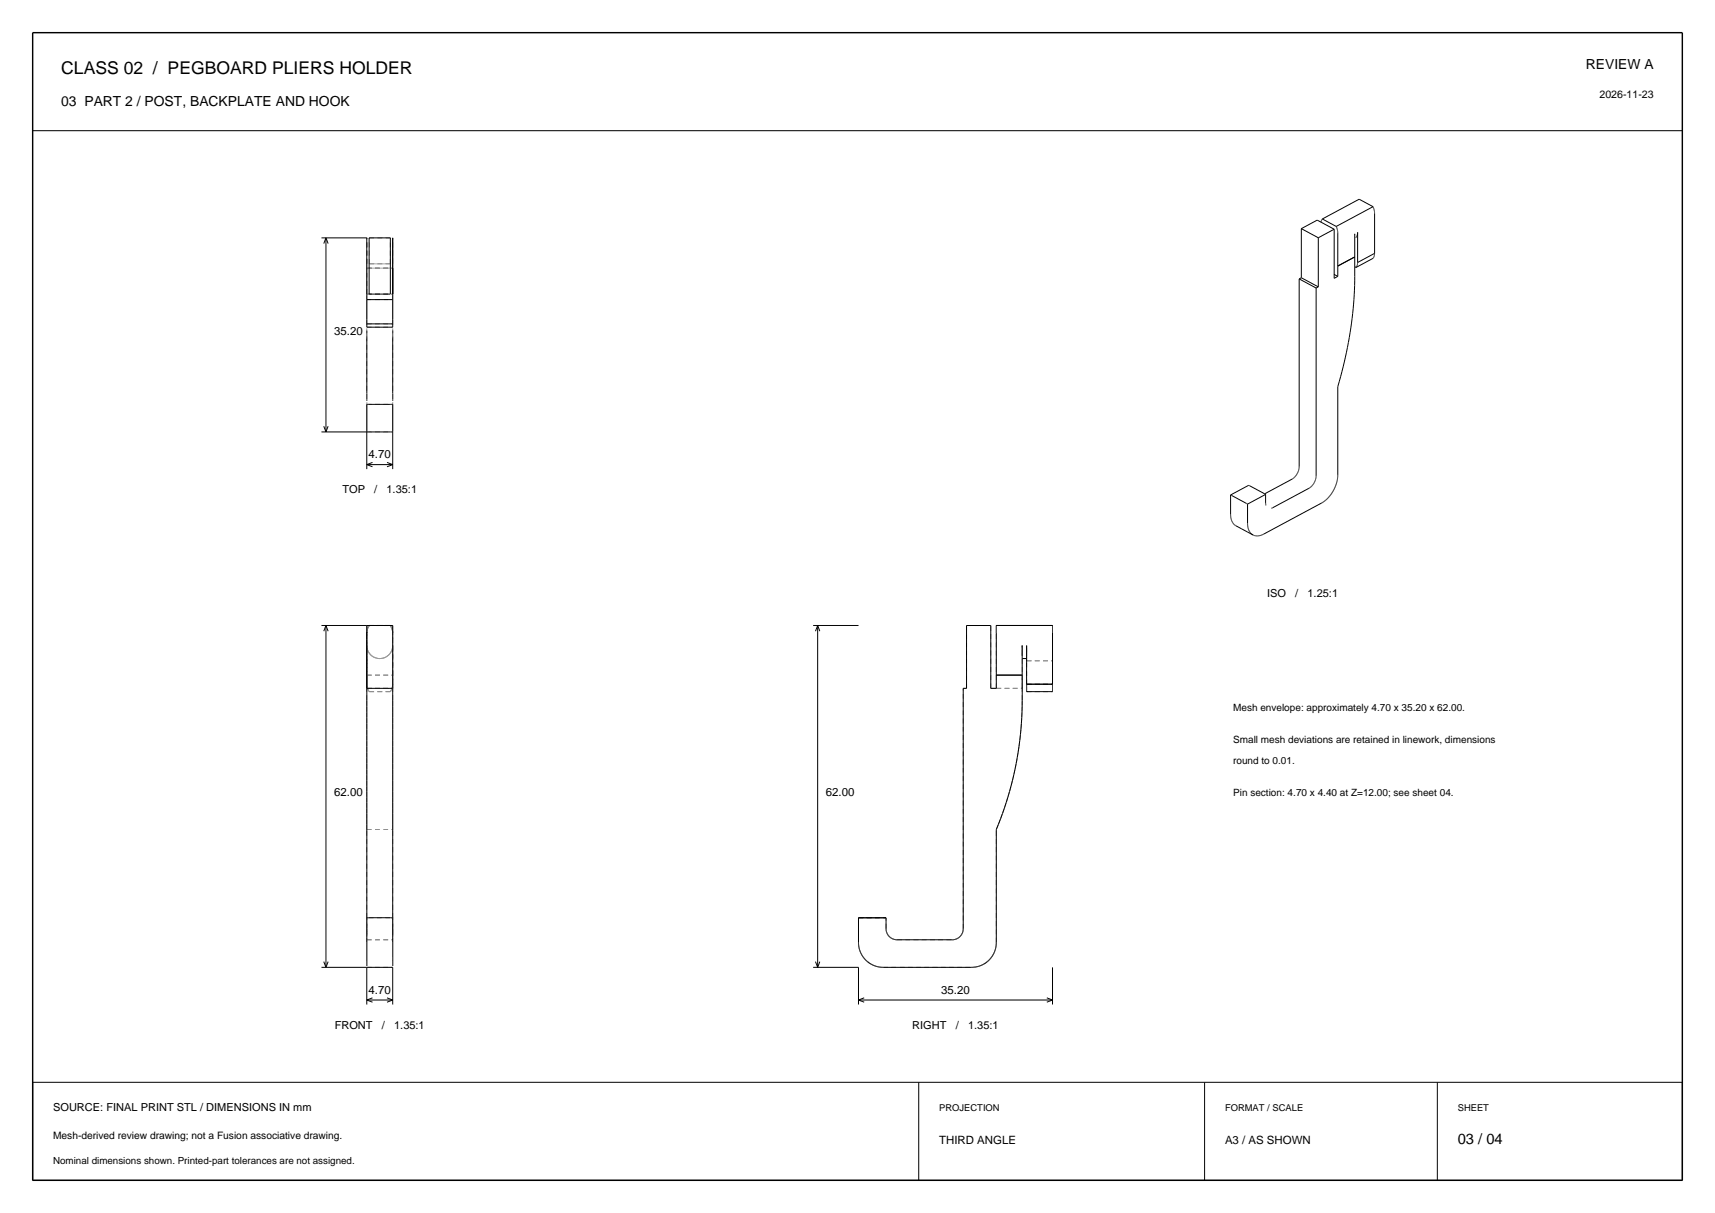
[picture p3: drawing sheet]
<svg xmlns="http://www.w3.org/2000/svg" width="420mm" height="297mm" viewBox="0 0 420 297" stroke-linecap="round" stroke-linejoin="round" font-family="sans-serif">
<path d="M8 8h404v281h-404z" fill="none" stroke="#000" stroke-width=".35"/>
<path d="M8 32h404" fill="none" stroke="#000" stroke-width=".25"/>
<g fill="none" stroke="#000" stroke-width=".24">
<path d="M78.7 58.2h11.1v21.9h6.4v-21.9M79.8 58.2v47.6M79.8 58.2l.6 1.4M79.8 58.2l-.5 1.4M90.4 58.2h5.2v13.8h-5.2zM318.7 56l3.9-2.1 4.1 2.2M318.7 56l4.1 2.2M318.7 56v12M322.8 58.2v12M323.5 54.4h.1M323.5 54.3v.1M323.5 54.3h.1"/>
<path d="M323.6 54.1l-.1 .2M323.6 54.1h.1M323.6 54v.1M323.6 54h.1M323.6 53.9v.1M323.6 53.9h.1M323.7 53.8l-.1 .1M323.7 53.8h.1M323.7 53.7v.1M323.8 53.7h-.1M323.8 53.7h.1M323.8 53.6v.1"/>
<path d="M323.8 53.6l3.4 1.8M326.7 56.1l-3.9 2.1M326.7 56.1v12l.9-.4M327.2 55.4l.1 .1M327.3 55.5v.1M327.3 55.6v.1M327.3 55.7l.2 .5M327.5 56.2h.1M327.5 56.2v.2M327.5 56.4h.1M327.6 56.4v.1M327.6 56.5v.1"/>
<path d="M327.6 56.6v.1M327.6 56.7h.1M327.6 56.7v.2M327.6 56.9h.1M327.6 56.9v.1M327.6 57h.1M327.6 57v10.7M331.8 57.4v10.3a96.2 96.2 0 0 1-4.2 27v21.8l-.3 1.9-.8 1.8-1.2 1.7-1.6 1.2-14.4 7.8-1.2 .3-1.2-.2M331.8 57.4h.1M332.1 58.1l-.1 .1M332.1 58.1h.1M332.2 58l-.1 .1"/>
<path d="M332.2 58h.1M332.2 57.9v.1M332.2 57.9h.1M332.3 57.9h-.1M332.3 57.8v.1M332.3 57.8h.1M332.3 57.7v.1M332.3 57.7h.1M332.4 57.7h-.1M332.4 57.6v.1M332.4 57.6h.1M332.4 57.5v.1"/>
<path d="M332.4 57.4v.1M332.4 57.3v.1M332.5 57.3h-.1M332.5 57.2v.1M332.5 57.1v.1M332.5 57.1h.1M332.5 57v.1M332.5 57v7.3M332.5 57h.1M336.3 50.6l-3.4-1.8-9.1 4.8M336.3 50.6h.1M336.3 50.6l-9.1 4.8"/>
<path d="M336.3 50.6l.2 .6M336.5 51.2h.1M336.5 51.2l.1 .3M336.6 51.5v.1M336.6 51.6v.1M336.6 51.7h.1M336.6 51.7v.1M336.6 51.8v.1M336.6 51.9v.1M336.6 52v.1M336.6 52.1h.1M336.6 52.1v.1"/>
<path d="M336.6 52.2v9.8M89.8 73.4h6.4M89.8 79.3h6.4M318.2 68.3v46.1M318.2 68.3l4.1 2.2M318.7 68l-.5 .3M318.7 68l4.1 2.2M322.3 70.5v46.1M322.8 70.2l-.5 .3M326.7 67.2l.9 .5M331.8 62.9l-4.2 2.2M332.1 65.4v.1"/>
<path d="M332.2 65.4h-.1M332.2 65.4h.1M332.2 65.3v.1M332.2 65.3h.1M332.3 65.2l-.1 .1M332.3 65.2h.1M332.3 65.1v.1M332.3 65.1h.1M332.4 64.9l-.1 .2M332.4 64.9h.1M332.4 64.8v.1M332.4 64.7v.1"/>
<path d="M332.4 64.7h.1M332.4 64.6v.1M332.5 64.6h-.1M332.5 64.5v.1M332.5 64.4v.1M332.5 64.4h.1M332.5 64.3v.1M332.5 64.3h.1M336.3 63.2l-4.2 2.3-.3-.2M336.3 63.2h.1M336.3 63.1v.1M336.4 63.1h-.1"/>
<path d="M336.4 63.1h.1M336.4 63v.1M336.4 63h.1M336.5 62.9l-.1 .1M336.5 62.9h.1M336.5 62.8v.1M336.5 62.8h.1M336.6 62.7l-.1 .1M336.6 62.6v.1M336.6 62.6h.1M336.6 62.5v.1M336.6 62.4v.1"/>
<path d="M336.6 62.4h.1M336.6 62.3v.1M336.6 62.2v.1M336.6 62.2h.1M336.6 62.1v.1M336.6 62v.1M336.6 62l-4.1 2.3M89.8 80.9v17.3M96.2 80.9v17.3M78.7 105.8h17.5M79.3 104.4l.5 1.4M80.4 104.4l-.6 1.4"/>
<path d="M89.8 114.9v-15.9h6.4v15.9M89.8 113.8h6.4M89.8 113.8l1.4 .5M91.2 113.2l-1.4 .6M94.8 113.2l1.4 .6M96.2 113.8l-1.4 .5M305.8 118.8l-4.4 2.4M305.8 118.8h.1M305.8 118.8l.1 .1M305.9 118.9h.1M306 118.9l3.7 2M316.4 117.3l-6.7 3.6"/>
<path d="M316.4 117.3h.1M316.5 117.3h-.1M316.5 117.3h.1M316.5 117.2v.1M316.6 117.2h-.1M316.7 117.2h-.1M316.7 117.1v.1M316.7 117.1h.1M317 116.9l-.3 .2M317 116.8v.1M317.1 116.8h-.1M317.1 116.8h.1"/>
<path d="M317.1 116.7v.1M317.3 116.5l-.2 .2M317.3 116.5h.1M317.4 116.5h-.1M317.4 116.4v.1M317.6 116.2l-.2 .2M317.6 116.1v.1M317.7 115.8l-.1 .3M317.8 115.8h-.1M317.8 115.7v.1M317.8 115.7h.1M317.9 115.6l-.1 .1"/>
<path d="M317.9 115.6h.1M317.9 115.5v.1M317.9 115.5h.1M318 115.3l-.1 .2M318 115.2v.1M318 115.1v.1M318 115.1h.1M318.1 114.8l-.1 .3M318.1 114.8h.1M318.1 114.7v.1M318.1 114.7h.1M318.1 114.6v.1"/>
<path d="M318.1 114.5v.1M318.2 114.5h-.1M318.2 114.4v.1M320.5 119.6l-8.9 4.7M320.6 119.5l-.1 .1M320.6 119.5h.1M320.7 119.4l-.1 .1M320.8 119.4h-.1M321 119.3l-.2 .1M321 119.2v.1M321 119.2h.1M321.1 119.2h-.1"/>
<path d="M321.1 119.2h.1M321.1 119.1v.1M321.2 119.1h-.1M321.2 119.1h.1M321.2 119v.1M321.3 119h-.1M321.3 119h.1M321.3 118.9v.1M321.5 118.7l-.2 .2M321.5 118.7h.1M321.6 118.6l-.1 .1M321.6 118.6h.1"/>
<path d="M321.7 118.5l-.1 .1M321.7 118.5h.1M321.7 118.4v.1M321.7 118.4h.1M321.8 118.3l-.1 .1M321.8 118.3h.1M322 117.8l-.2 .5M322.1 117.7l-.1 .1M322.1 117.6v.1M322.1 117.6h.1M322.2 117.4l-.1 .2M322.2 117.4h.1"/>
<path d="M322.2 117.3v.1M322.2 117.3h.1M322.2 117.2v.1M322.2 117.2h.1M322.3 117.1l-.1 .1M322.3 117v.1M322.3 117h.1M322.3 116.9v.1M322.3 116.8v.1M322.3 116.8h.1M322.3 116.7v.1M322.3 116.6v.1"/>
<path d="M322.3 116.6h.1M301.4 121.2v5.3l.2 1 .5 .8M301.4 121.2l.1 .1M301.5 121.3h.1M301.6 121.3h.1M301.7 121.3l3.8 2.1M302.1 128.3h.1M302.2 128.3l.3 .3M302.5 128.6v.1M302.5 128.7l4.3 2.3M305.5 123.4l.1 5.5 .3 1.1 .7 .8M306.6 130.8v.1"/>
<path d="M306.6 130.9l.2 .1M306.8 131h.1M306.9 131h.1M309.7 120.9l.2 .1M309.9 121v.1M309.9 121.1v2.1M309.9 121.1l-4.4 2.3M309.9 123.2v.1M309.9 123.3l.1 .1M310 123.4h.1M310 123.4v.1M310 123.5h.1"/>
<path d="M310 123.5v.1M310 123.6h.1M310 123.6v.1M310 123.7h.1M311.4 124.4l-.1 .1M311.5 124.4h-.1M311.5 124.4h.1M311.6 124.4h-.1M311.6 124.3v.1M78.7 153.1h11.1M79.8 153.1v83.8M79.8 153.1l.6 1.4"/>
<path d="M79.8 153.1l-.5 1.4M89.8 154.9v.1M89.8 154.8v.1M89.8 154.8h.1M90.4 153.1h5.2M199.1 153.1h11.1M200.2 153.1v83.8M200.2 153.1l.6 1.4M200.2 153.1l-.5 1.4M250.3 158.1v13.3a82.4 82.4 0 0 1-6.3 31.7v28.2l-.3 1.4-.6 1.2-.8 1.1-1.2 .9M251.4 158.1v11.2h6.4v-16.2h-13.8v15.4h-1.4v-15.3h-5.9v15.3h-.8v59M89.8 168.5h6.4"/>
<path d="M244 165.3h6.3M250.3 161.2h1.1M251.4 167.5h6.4M78.7 236.9h17.5v9.1M79.3 235.5l.5 1.4M80.4 235.5l-.6 1.4M89.8 236.9v9.1M89.8 236.5v-83.3h6.4v83.3M89.8 224.7h6.4M199.1 236.9h11.1v9.1M199.7 235.5l.5 1.4M200.8 235.5l-.6 1.4"/>
<path d="M210.2 224.7h6.8M212.7 235.7l1.7 .9 1.9 .3 21.8-.1 1.6-.2 1.4-.7M212.7 235.7h.1M217 227.5v-2.8h-6.8v6.2l.2 1.2 .9 2.1 1.4 1.5M217 227.5v.1M217 227.6v.1M217 227.7v.1M217 227.8v.1M217 227.9l.1 .1M217.1 228v.1M217.1 228.1h.1M217.1 228.1v.2"/>
<path d="M217.1 228.3h.1M217.2 228.3l.1 .3M217.3 228.6h.1M217.3 228.6v.1M217.3 228.7l.1 .1M217.4 228.8h.1M217.4 228.8v.1M217.4 228.9l.2 .2M217.6 229.1l.1 .1M217.7 229.2h.1M217.7 229.2v.1M217.7 229.3h.1"/>
<path d="M217.8 229.3l.2 .2M218 229.5h.1M218 229.5l.2 .1M218.2 229.6v.1M218.2 229.7h.1M218.3 229.7h.1M218.3 229.7l.4 .2M218.7 229.9h.1M218.7 229.9l.2 .1M218.9 230h.1M219 230h.1M219.1 230l.1 .1"/>
<path d="M219.2 230.1h.1M219.3 230.1h.1M219.4 230.1h.1M219.5 230.1h.1M219.6 230.1h.1M233.2 230.1h-13.5M233.3 230.1h-.1M233.4 230.1h-.1M233.5 230.1h-.1M233.6 230.1h-.1M233.7 230.1h-.1M233.8 230l-.1 .1"/>
<path d="M233.8 230h.1M234 230h-.2M234 230h.1M234.2 229.9l-.2 .1M234.2 229.9h.1M234.5 229.8l-.3 .1M234.5 229.8h.1M234.6 229.7l-.1 .1M234.6 229.7h.1M234.7 229.7h-.1M234.7 229.6v.1M235.3 229.1l-.6 .5"/>
<path d="M235.3 229v.1M235.5 228.9l-.2 .1M235.5 228.8v.1M235.5 228.8h.1M235.6 228.7l-.1 .1M235.6 228.6v.1M235.6 228.6h.1M235.7 228.3l-.1 .3M235.7 228.3h.1M235.8 228.2l-.1 .1M235.8 228.2h.1M235.8 228.1v.1"/>
<path d="M235.8 228.1h.1M235.8 228v.1M235.8 227.9v.1M235.9 227.6l-.1 .3M235.9 227.5v.1M241.1 235.9v.1M257.8 236.9v9.1M89.8 244.9h6.4M89.8 244.9l1.4 .5M91.2 244.3l-1.4 .6M94.8 244.3l1.4 .6M96.2 244.9l-1.4 .5"/>
<path d="M210.2 244.9h47.6M210.2 244.9l1.4 .5M211.6 244.3l-1.4 .6M256.4 244.3l1.4 .6M257.8 244.9l-1.4 .5M8 265h404v24h-404zM225 265v24M295 265v24M352 265v24"/>
</g>
<g fill="none" stroke="#8c8c8c" stroke-width=".24" stroke-dasharray="1.2 .8" stroke-linecap="butt">
<path d="M90.4 58.2h5.2M89.8 72v-6.3M89.8 64.6v-6.4M89.8 65.7v-1.1M89.8 65.8v-.1M89.8 65.9v-.1M89.8 66v-.1M89.8 66.1v-.1M89.8 66.3v-.2M89.8 66.4v-.1M89.8 66.6v-.2M89.8 66.9v-.3"/>
<path d="M89.8 67.1v-.2M89.8 67.4v-.3M89.8 67.7v-.3M89.8 68v-.3M89.8 68.4v-.4M89.8 68.8v-.4M89.8 69.2v-.4M89.8 69.6v-.4M89.8 70v-.4M89.8 70.5v-.5M89.8 71v-.5M89.8 71.5v-.5"/>
<path d="M89.8 72v-.5M89.8 72.4v-.1M89.8 72.5v-.1M89.8 72.6v-.1M89.8 72.7v-.1M89.8 72.8v-.1M89.8 72.9v-.1M89.8 73v-.1M89.8 73.1v-.1M89.8 73.2v-.1M89.8 73.3v-.1M89.8 73.4v-.1"/>
<path d="M89.8 73.5v-.1M89.8 73.6v-.1M89.8 73.7v-.1M89.8 73.8v-.1M89.8 73.9v-.1M89.8 74v-.1M89.8 74.1v-.1M89.8 74.2v-.1M89.8 78.1v-.1M89.8 78v-.1M89.8 77.9v-.1M89.8 77.8v-.1"/>
<path d="M89.8 77.7v-.1M89.8 77.6v-.2M89.8 77.4v-.1M89.8 77.3v-.1M89.8 77.2v-.1M89.8 77.1v-.1M89.8 77v-.1M89.8 76.9v-.1M89.8 76.8v-.1M89.8 76.7v-.1M89.8 76.6v-.1M89.8 76.5v-.1"/>
<path d="M89.8 76.4v-.1M89.8 76.3v-.1M89.8 76.2v-.1M89.8 76.1v-.1M89.8 76v-.1M89.8 75.9v-.1M89.8 75.8v-.1M89.8 75.7v-.1M89.8 75.6v-.1M89.8 75.5v-.1M89.8 75.4v-.1M89.8 75.3v-.1"/>
<path d="M89.8 75.2v-.1M89.8 75.1v-.1M89.8 75v-.1M89.8 74.9v-.1M89.8 74.8v-.1M89.8 74.7v-.1M89.8 74.6v-.1M89.8 74.5v-.1M89.8 74.4v-.1M89.8 74.3v-.1M89.8 73.4h6.4M89.8 72h6.4"/>
<path d="M89.8 65.7h6.4M89.8 79.3h6.4M90.4 64.6h5.2M90.4 64.6v-6.4M90.5 65.7h.1M90.5 64.6h.1M90.6 65.7h.1M90.6 64.6h.1M90.7 65.7h.1M90.7 64.6h.1M90.8 65.7h.1M90.8 64.6h.1"/>
<path d="M90.9 65.7h.1M90.9 64.6h.1M91 65.7h.1M91 64.6h.1M91.1 65.7h.1M91.1 64.6h.1M91.2 65.7h.1M91.2 64.6h.1M91.3 65.7h.1M91.3 64.6h.1M91.4 65.7h.1M91.4 64.6h.1"/>
<path d="M91.5 65.7h.1M91.5 64.6h.1M91.6 65.7h.1M91.6 64.6h.1M91.7 65.7h.1M91.7 64.6h.1M91.8 65.7h.1M91.8 64.6h.1M91.9 65.7h.1M91.9 64.6h.1M92 65.7h.1M92 64.6h.1"/>
<path d="M92.1 65.7h.1M92.1 64.6h.1M92.2 65.7h.1M92.2 64.6h.1M92.3 65.7h.1M92.3 64.6h.1M92.4 65.7h.1M92.4 64.6h.1M92.5 65.7h.1M92.5 64.6h.1M92.6 65.7h.1M92.6 64.6h.1"/>
<path d="M92.7 65.7h.1M92.7 64.6h.1M92.8 65.7h.1M92.8 64.6h.1M92.9 65.7h.1M92.9 64.6h.1M93 65.7h.1M93 64.6h.1M93.1 65.7h.1M93.1 64.6h.1M93.2 65.7h.1M93.2 64.6h.1"/>
<path d="M93.3 65.7h.1M93.3 64.6h.1M93.4 65.7h.1M93.4 64.6h.1M93.5 65.7h.1M93.5 64.6h.1M93.6 65.7h.1M93.6 64.6h.1M93.7 65.7h.1M93.7 64.6h.1M93.8 65.7h.1M93.8 64.6h.1"/>
<path d="M93.9 65.7h.1M93.9 64.6h.1M94 65.7h.1M94 64.6h.1M94.1 65.7h.1M94.1 64.6h.1M94.2 65.7h.1M94.2 64.6h.1M94.3 65.7h.1M94.3 64.6h.1M94.4 65.7h.1M94.4 64.6h.1"/>
<path d="M94.5 65.7h.1M94.5 64.6h.1M94.6 65.7h.1M94.6 64.6h.1M94.7 65.7h.1M94.7 64.6h.1M94.8 65.7h.1M94.8 64.6h.1M94.9 65.7h.1M94.9 64.6h.1M95 65.7h.1M95 64.6h.1"/>
<path d="M95.1 65.7h.1M95.1 64.6h.1M95.2 65.7h.1M95.2 64.6h.1M95.3 65.7h.1M95.3 64.6h.1M95.4 65.7h.1M95.4 64.6h.1M95.6 64.6v-6.4M96.2 64.6v-6.4M96.2 72.4v-.1M96.2 72.5v-.1"/>
<path d="M96.2 72.6v-.1M96.2 72.7v-.1M96.2 72.8v-.1M96.2 72.9v-.1M96.2 73v-.1M96.2 73.1v-.1M96.2 73.2v-.1M96.2 73.3v-.1M96.2 73.4v-.1M96.2 73.5v-.1M96.2 73.6v-.1M96.2 73.7v-.1"/>
<path d="M96.2 73.8v-.1M96.2 73.9v-.1M96.2 74v-.1M96.2 74.1v-.1M96.2 74.2v-.1M96.2 74.3v-.1M96.2 78.1v-.1M96.2 78v-.1M96.2 77.9v-.1M96.2 77.8v-.1M96.2 77.7v-.1M96.2 77.6v-.2"/>
<path d="M96.2 77.4v-.1M96.2 77.3v-.1M96.2 77.2v-.1M96.2 77.1v-.1M96.2 77v-.1M96.2 76.9v-.1M96.2 76.8v-.1M96.2 76.7v-.1M96.2 76.6v-.1M96.2 76.5v-.1M96.2 76.4v-.1M96.2 76.3v-.1"/>
<path d="M96.2 76.2v-.1M96.2 76.1v-.1M96.2 76v-.1M96.2 75.9v-.1M96.2 75.8v-.1M96.2 75.7v-.1M96.2 75.6v-.1M96.2 75.5v-.1M96.2 75.4v-.1M96.2 75.3v-.1M96.2 75.2v-.1M96.2 75.1v-.1"/>
<path d="M96.2 75v-.1M96.2 74.9v-.1M96.2 74.8v-.1M96.2 74.7v-.1M96.2 74.6v-.1M96.2 74.5v-.1M96.2 74.4v-.1M89.8 99.7v-21.6M89.8 99.8v-.1M89.8 99.9v-.1M89.8 80.1h6.4M89.8 99h6.4"/>
<path d="M96.2 99.9v-.1M96.2 99.8v-.1M96.2 99.7v-21.6M89.8 105.4v-.1M89.8 105.3v-.1M89.8 105.2v-.1M89.8 105.1v-.1M89.8 105v-.1M89.8 104.9v-.1M89.8 104.8v-.1M89.8 104.7v-.1M89.8 104.6v-.1"/>
<path d="M89.8 104.5v-.1M89.8 104.4v-.1M89.8 104.3v-.1M89.8 104.2v-.1M89.8 104.1v-.1M89.8 104v-.1M89.8 103.9v-.1M89.8 103.8v-.1M89.8 103.7v-.1M89.8 100v-.1M89.8 100.1v-.1M89.8 100.2v-.1"/>
<path d="M89.8 100.3v-.1M89.8 100.4v-.1M89.8 100.5v-.1M89.8 100.6v-.1M89.8 103.6v-.1M89.8 100.7v-.1M89.8 100.8v-.1M89.8 100.9v-.1M89.8 101v-.1M89.8 101.2v-.2M89.8 101.3v-.1M89.8 101.4v-.1"/>
<path d="M89.8 101.5v-.1M89.8 101.6v-.1M89.8 101.7v-.1M89.8 101.8v-.1M89.8 101.9v-.1M89.8 102v-.1M89.8 102.1v-.1M89.8 102.2v-.1M89.8 102.3v-.1M89.8 102.4v-.1M89.8 102.5v-.1M89.8 102.6v-.1"/>
<path d="M89.8 102.7v-.1M89.8 102.8v-.1M89.8 102.9v-.1M89.8 103v-.1M89.8 103.1v-.1M89.8 103.2v-.1M89.8 103.3v-.1M89.8 103.4v-.1M89.8 103.5v-.1M89.8 105.8h6.4M96.2 105.4v-.1M96.2 105.3v-.1"/>
<path d="M96.2 105.2v-.1M96.2 105.1v-.1M96.2 105v-.1M96.2 104.9v-.1M96.2 104.8v-.1M96.2 104.7v-.1M96.2 104.6v-.1M96.2 104.5v-.1M96.2 104.4v-.1M96.2 104.3v-.1M96.2 104.2v-.1M96.2 104.1v-.1"/>
<path d="M96.2 104v-.1M96.2 103.9v-.1M96.2 103.8v-.1M96.2 103.7v-.1M96.2 103.6v-.1M96.2 103.5v-.1M96.2 100v-.1M96.2 103.4v-.1M96.2 103.3v-.1M96.2 103.2v-.1M96.2 103.1v-.1M96.2 103v-.1"/>
<path d="M96.2 102.9v-.1M96.2 102.8v-.1M96.2 102.7v-.1M96.2 102.6v-.1M96.2 102.5v-.1M96.2 102.4v-.1M96.2 102.3v-.1M96.2 102.2v-.1M96.2 102.1v-.1M96.2 102v-.1M96.2 101.9v-.1M96.2 101.8v-.1"/>
<path d="M96.2 101.7v-.1M96.2 101.6v-.1M96.2 101.5v-.1M96.2 101.4v-.1M96.2 101.3v-.1M96.2 101.2v-.2M96.2 101v-.1M96.2 100.9v-.1M96.2 100.8v-.1M96.2 100.7v-.1M96.2 100.6v-.1M96.2 100.5v-.1"/>
<path d="M96.2 100.4v-.1M96.2 100.3v-.1M96.2 100.2v-.1M96.2 100.1v-.1M89.8 155v-.1M89.8 158.1v.1M89.8 154.9v-.1M89.8 158.2v.1M89.8 154.8v-.1M89.8 153.2h6.4M89.8 158.3v.1M89.8 154.7v-.1"/>
<path d="M89.8 158.4v.1M89.8 154.6l.1-.1M89.8 158.5h.1M89.9 158.5v.1M89.9 154.5v-.1M89.9 158.6v.1M89.9 154.4v-.1M89.9 158.7v.1M89.9 154.3v-.1M89.9 158.8v.1M89.9 154.2v-.1M89.9 154.1h.1"/>
<path d="M89.9 158.9l.1 .1M89.9 154.1l.1-.1M90 154.1v-.1M90 159v.1M90 154v-.1M90 159.1v.1M90 153.9v-.1M90 159.2l.1 .1M90 153.8h.1M90.1 153.8v-.1M90.1 159.3v.1M90.1 153.7v-.1"/>
<path d="M90.1 159.4v.1M90.1 153.6h.1M90.1 159.5h.1M90.1 153.6l.1-.1M90.2 153.6v-.1M90.2 159.5v.1M90.2 153.5v-.1M90.2 159.6l.1 .1M90.2 153.4h.1M90.3 153.4v-.1M90.3 159.7v.1M90.3 153.3v-.1"/>
<path d="M90.3 159.8h.1M90.3 153.2h.1M90.4 159.8v.1M90.4 153.2v-.1M90.4 153.1h5.2M90.4 159.9l.1 .1M95.5 160l.1-.1M95.6 153.1v.1M95.6 159.9v-.1M95.6 153.2h.1M95.6 159.8h.1M95.7 153.2v.1"/>
<path d="M95.7 159.8v-.1M95.7 153.3v.1M95.7 153.4h.1M95.7 159.7l.1-.1M95.8 153.4v.1M95.8 159.6v-.1M95.8 153.5v.1M95.8 153.6h.1M95.8 159.5l.1-.1M95.9 153.6v.1M95.9 159.4v-.1M95.9 153.7v.1"/>
<path d="M95.9 153.8h.1M95.9 159.3l.1-.1M96 153.8v.1M96 159.2v-.1M96 153.9v.1M96 159.1v-.1M96 154v.1M96 159v-.1M96 154.1h.1M96 158.9h.1M96.1 154.1v.1M96.1 158.9v-.1"/>
<path d="M96.1 154.2v.1M96.1 158.8v-.1M96.1 154.3v.1M96.1 158.7v-.1M96.1 154.4v.1M96.1 158.6v-.1M96.1 154.5v.1M96.1 158.5l.1-.1M96.1 154.6h.1M96.2 154.6v.1M96.2 158.4v-.1M96.2 154.7v.1"/>
<path d="M96.2 158.3v-.1M96.2 154.8v.1M96.2 158.2v-.1M96.2 154.9v.1M236.7 153.2h5.9M244 154.3v-.1M244 153.2v-.1M244 153.3v-.1M244 153.4v-.1M244 153.5v-.1M244 153.6v-.1M244 153.7v-.1"/>
<path d="M244 153.8v-.1M244 153.9v-.1M244 154v-.1M244 154.1v-.1M244 154.2v-.1M244 154.4v-.1M244 154.5v-.1M244 154.6v-.1M244 154.7v-.1M244 154.8v-.1M244 154.9v-.1M244 155v-.1"/>
<path d="M250.3 158.1v.1M250.3 158.2v.1M250.3 158.3v.1M250.3 158.4v.1M250.3 158.5v.1M250.3 158.6v.1M250.3 158.7v.1M250.3 158.8v.1M250.3 158.9v.1M250.3 159v.1M250.3 159.1v.1M250.3 159.2v.1"/>
<path d="M250.3 159.3v.1M250.3 159.4v.1M250.3 159.5v.1M250.3 159.6v.1M250.3 159.7v.1M250.3 159.8v.1M250.3 159.9v.1M250.3 160v-.1M250.3 159.9v-.1M250.3 159.8v-.1M250.3 159.7v-.1M250.3 159.6v-.1"/>
<path d="M250.3 159.5v-.1M250.3 159.4v-.1M250.3 159.3v-.1M250.3 159.2v-.1M250.3 159.1v-.1M250.3 159v-.1M250.3 158.9v-.1M250.3 158.8v-.1M250.3 158.7v-.1M250.3 158.6v-.1M250.3 158.5v-.1M250.3 158.4v-.1"/>
<path d="M251.4 159.4v-.1M251.4 159.3v-.1M251.4 159.2v-.1M251.4 159.1v-.1M251.4 159v-.1M251.4 158.9v-.1M251.4 158.8v-.1M251.4 158.7v-.1M251.4 158.6v-.1M251.4 158.5v-.1M251.4 158.4v-.1M251.4 159.5v-.1"/>
<path d="M251.4 159.6v-.1M251.4 159.7v-.1M251.4 159.8v-.1M251.4 159.9v-.1M251.4 160v-.1M251.4 159.9v.1M251.4 159.8v.1M251.4 159.7v.1M251.4 159.6v.1M251.4 159.5v.1M251.4 159.4v.1M251.4 159.3v.1"/>
<path d="M251.4 159.2v.1M251.4 159.1v.1M251.4 159v.1M251.4 158.9v.1M251.4 158.8v.1M251.4 158.7v.1M251.4 158.6v.1M251.4 158.5v.1M251.4 158.4v.1M251.4 158.3v.1M251.4 158.2v.1M251.4 158.1v.1"/>
<path d="M257.8 155v-.1M257.8 154.9v-.1M257.8 154.8v-.1M257.8 154.7v-.1M257.8 154.6v-.1M257.8 154.5v-.1M257.8 154.4v-.1M257.8 154.3v-.1M257.8 154.2v-.1M257.8 154.1v-.1M257.8 154v-.1M257.8 153.9v-.1"/>
<path d="M257.8 153.8v-.1M257.8 153.7v-.1M257.8 153.6v-.1M257.8 153.5v-.1M257.8 153.4v-.1M257.8 153.3v-.1M257.8 153.2v-.1M89.8 168.5v-10.4M89.8 161.8v-6.8M89.8 161.8v-3.7M89.8 168.5v-15.3M89.8 168.5v-3.2"/>
<path d="M89.8 171.4v-6.1M89.8 172.8v-1.4M89.8 174.2v-1.4M89.8 175.6v-1.4M89.8 177.1v-1.5M89.8 178.5v-1.4M89.8 179.9v-1.4M89.8 168.5h6.4M89.8 165.3h6.4M89.8 167.5v-5.7M89.8 167.5v.1M89.8 167.6v.1"/>
<path d="M89.8 167.7v.1M89.8 167.8l.1 .1M89.9 167.9v.1M89.9 168v.1M89.9 168.1v.1M89.9 168.2v.1M89.9 168.3v.1M89.9 168.4h.1M90 168.4v.1M90 168.5v.1M90 168.6l.1 .1M90.1 168.7v.1"/>
<path d="M90.1 168.8v.1M90.1 168.9h.1M90.2 168.9v.1M90.2 169v.1M90.2 169.1h.1M90.3 169.1v.1M90.3 169.2v.1M90.3 169.3h.1M90.4 169.3h5.2M90.5 160v.1M90.5 160.1h.1M90.6 160.1v.1"/>
<path d="M90.6 160.2h.1M90.7 160.2v.1M90.7 160.3h.1M90.8 160.3v.1M90.8 160.4h.1M90.9 160.4v.1M90.9 160.5h.1M91 160.5v.1M91 160.6h.1M91.1 160.6l.1 .1M91.2 160.7h.1M91.3 160.7v.1"/>
<path d="M91.3 160.8h.1M91.4 160.8h.1M91.5 160.8v.1M91.5 160.9h.1M91.6 160.9h.1M91.7 160.9v.1M91.7 161h.1M91.8 161h.1M91.9 161v.1M91.9 161.1h.1M92 161.1h.1M92.1 161.1h.1"/>
<path d="M92.2 161.1v.1M92.2 161.2h.1M92.3 161.2h.1M92.4 161.2h.1M92.5 161.2h.1M92.6 161.2h.1M92.7 161.2h.1M92.8 161.2h.1M92.9 161.2h.1M93 161.2h.1M93.1 161.2h.1M93.2 161.2h.1"/>
<path d="M93.3 161.2h.1M93.4 161.2h.1M93.5 161.2h.1M93.6 161.2h.1M93.7 161.2h.1M93.8 161.2v-.1M93.8 161.1h.1M93.9 161.1h.1M94 161.1h.1M94.1 161.1v-.1M94.1 161h.1M94.2 161h.1"/>
<path d="M94.3 161v-.1M94.3 160.9h.1M94.4 160.9h.1M94.5 160.9v-.1M94.5 160.8h.1M94.6 160.8h.1M94.7 160.8v-.1M94.7 160.7h.1M94.8 160.7l.1-.1M94.9 160.6h.1M95 160.6v-.1M95 160.5h.1"/>
<path d="M95.1 160.5v-.1M95.1 160.4h.1M95.2 160.4v-.1M95.2 160.3h.1M95.3 160.3v-.1M95.3 160.2h.1M95.4 160.2v-.1M95.4 160.1h.1M95.5 160.1v-.1M95.6 169.3l.1-.1M95.7 169.2v-.1M95.7 169.1h.1"/>
<path d="M95.8 169.1v-.1M95.8 169v-.1M95.8 168.9h.1M95.9 168.9v-.1M95.9 168.8v-.1M95.9 168.7l.1-.1M96 168.6v-.1M96 168.5v-.1M96 168.4l.1-.1M96.1 168.3v-.1M96.1 168.2v-.1M96.1 168.1v-.1"/>
<path d="M96.1 168v-.1M96.1 167.9v-.1M96.1 167.8h.1M96.2 167.8v-.1M96.2 167.7v-.1M96.2 167.6v-.1M96.2 165.3v-7.2M96.2 167.5v-12.5M96.2 167.5v-9.4M96.2 165.3v-10.3M96.2 168.5v-15.3M96.2 179.9v-1.4"/>
<path d="M96.2 178.5v-1.4M96.2 177.1v-1.5M96.2 175.6v-1.4M96.2 174.2v-1.4M96.2 172.8v-1.4M96.2 171.4v-6.1M96.2 168.5v-3.2M235.9 168.5h.8M236.7 168.5v-15.3M242.6 168.5v-15.3M242.6 168.5h1.4M244 168.5h6.3"/>
<path d="M244 168.5v-13.5M249.9 179.9l.1-1.4M250 178.5l.1-1.4M250.1 177.1l.1-1.5M250.2 175.6l.1-1.4M250.3 174.2v-1.4M250.3 172.8v-1.4M250.3 168.5v-3.2M250.3 168.5v-10.4M250.3 160v.1M250.3 160.1v.1M250.3 160.2v.1"/>
<path d="M250.3 160.3v.1M250.3 160.4v.1M250.3 160.5v.1M250.3 160.6v-.1M250.3 160.5v-.1M250.3 160.4v-.1M250.3 160.3v-.1M250.3 160.2v-.1M250.3 160.1v-.1M250.3 171.4v-6.1M251.4 169.3h6.4M251.4 167.7v.1"/>
<path d="M251.4 167.8v.1M251.4 167.9v.1M251.4 168v.1M251.4 168.1v.1M251.4 168.2v.1M251.4 168.3v.1M251.4 168.4v.1M251.4 168.5v.1M251.4 168.6v.1M251.4 168.7v.1M251.4 168.8v.1M251.4 168.9v.1"/>
<path d="M251.4 169v.1M251.4 169.1v.1M251.4 169.2v.1M251.4 167.5h6.4M251.4 167.6v.1M251.4 167.5v.1M251.4 161.8h6.4M251.4 167.5v-5.7M251.4 160.5v-.1M251.4 160.1v-.1M251.4 160.2v-.1M251.4 160.3v-.1"/>
<path d="M251.4 160.4v-.1M251.4 160.6v-.1M251.4 160.5v.1M251.4 160.4v.1M251.4 160.3v.1M251.4 160.2v.1M251.4 160.1v.1M251.4 160v.1M251.4 161.8v-3.7M257.8 169.2v.1M257.8 169.1v.1M257.8 169v.1"/>
<path d="M257.8 168.9v.1M257.8 168.8v.1M257.8 168.7v.1M257.8 168.6v.1M257.8 168.5v.1M257.8 168.4v.1M257.8 168.3v.1M257.8 168.2v.1M257.8 168.1v.1M257.8 168v.1M257.8 167.9v.1M257.8 167.8v.1"/>
<path d="M257.8 167.7v.1M257.8 167.6v.1M257.8 167.5v.1M257.8 167.5v-5.7M257.8 161.8v-6.8M89.8 181.3v-1.4M89.8 182.7v-1.4M89.8 184.1v-1.4M89.8 185.5v-1.4M89.8 186.9v-1.4M89.8 188.3v-1.4M89.8 189.6v-1.3"/>
<path d="M89.8 191v-1.4M89.8 192.4v-1.4M89.8 193.8v-1.4M89.8 195.1v-1.3M89.8 196.5v-1.4M89.8 197.8v-1.3M89.8 199.1v-1.3M96.2 199.1v-1.3M96.2 197.8v-1.3M96.2 196.5v-1.4M96.2 195.1v-1.3M96.2 193.8v-1.4"/>
<path d="M96.2 192.4v-1.4M96.2 191v-1.4M96.2 189.6v-1.3M96.2 188.3v-1.4M96.2 186.9v-1.4M96.2 185.5v-1.4M96.2 184.1v-1.4M96.2 182.7v-1.4M96.2 181.3v-1.4M245.5 199.1l.5-1.3M246 197.8l.4-1.3M246.4 196.5l.4-1.4"/>
<path d="M246.8 195.1l.4-1.3M247.2 193.8l.4-1.4M247.6 192.4l.4-1.4M248 191l.3-1.4M248.3 189.6l.3-1.3M248.6 188.3l.3-1.4M248.9 186.9l.2-1.4M249.1 185.5l.3-1.4M249.4 184.1l.2-1.4M249.6 182.7l.1-1.4M249.7 181.3l.2-1.4M89.8 200.5v-1.4"/>
<path d="M89.8 201.8v-1.3M89.8 203.1v-1.3M89.8 203.1h6.4M96.2 203.1v-1.3M96.2 201.8v-1.3M96.2 200.5v-1.4M244 203.1l.5-1.3M244.5 201.8l.5-1.3M245 200.5l.5-1.4M89.8 230.8v-27.7M89.8 228.2v-.1M89.8 230.9v-.1"/>
<path d="M89.8 229.2v.1M89.8 229.1v.1M89.8 229v.1M89.8 228.9v.1M89.8 228.8v.1M89.8 228.7v.1M89.8 228.6v.1M89.8 228.5v.1M89.8 228.4v.1M89.8 228.3v.1M89.8 228.2v.1M89.8 228.1v.1"/>
<path d="M89.8 228v.1M89.8 227.9v.1M89.8 227.8v.1M89.8 227.7v.1M89.8 227.6v.1M89.8 227.5v.1M89.8 227.4v.1M89.8 227.4v-2.7M89.8 231v-.1M89.8 231.1v-.1M89.8 231.2v-.1M89.8 231.3v-.1"/>
<path d="M89.8 231.4v-.1M89.8 231.5v-.1M89.8 231.6v-.1M89.8 231.7v-.1M89.8 231.8v-.1M89.8 231.9v-.1M89.8 232v-.1M89.8 232.1v-.1M89.8 232.2v-.1M89.8 232.4v-.2M89.8 232.5v-.1M89.8 232.6v-.1"/>
<path d="M89.8 232.7v-.1M89.8 232.8v-.1M89.8 232.9v-.1M89.8 233v-.1M89.8 233.1v-.1M89.8 233.2v-.1M89.8 233.3v-.1M89.8 233.4v-.1M89.8 233.5v-.1M89.8 233.6v-.1M89.8 233.7v-.1M89.8 233.8v-.1"/>
<path d="M89.8 233.9v-.1M89.8 234v-.1M89.8 234.1v-.1M89.8 234.2v-.1M89.8 234.3v-.1M89.8 234.4v-.1M89.8 234.5v-.1M89.8 234.6v-.1M89.8 234.7v-.1M89.8 234.8v-.1M89.8 234.9v-.1M89.8 235v-.1"/>
<path d="M89.8 235.1v-.1M89.8 235.2v-.1M89.8 235.3v-.1M89.8 235.4v-.1M89.8 236.5v-.1M89.8 236.4v-.1M89.8 236.3v-.1M89.8 236.2v-.1M89.8 236.1v-.1M89.8 236v-.1M89.8 235.9v-.1M89.8 235.8v-.1"/>
<path d="M89.8 235.7v-.1M89.8 235.5v-.1M89.8 235.6v-.1M89.8 229.3v-.1M89.8 229.2v-.1M89.8 229.1v-.1M89.8 229v-.1M89.8 228.9v-.1M89.8 228.8v-.1M89.8 228.7v-.1M89.8 228.6v-.1M89.8 228.5v-.1"/>
<path d="M89.8 228.4v-.1M89.8 228.3v-.1M89.8 228.1v-.1M89.8 228v-.1M89.8 227.9v-.1M89.8 227.8v-.1M89.8 227.7v-.1M89.8 227.6v-.1M89.8 227.5v-.1M89.8 227.4v-2.6M89.8 224.7h.1M89.8 236.9h6.4"/>
<path d="M89.8 230.1h6.4M89.9 224.7h.1M90 224.7h.1M90.1 224.7h.1M90.2 224.7h.1M90.3 224.7h5.4M95.7 224.7h.1M95.8 224.7h.1M95.9 224.7h.1M96 224.7h.1M96.1 224.7h.1M96.2 227.4v-2.6"/>
<path d="M96.2 227.5v-.1M96.2 227.6v-.1M96.2 227.7v-.1M96.2 227.8v-.1M96.2 227.9v-.1M96.2 228v-.1M96.2 228.1v-.1M96.2 228.2v-.1M96.2 230.8v-27.7M96.2 228.3v-.1M96.2 228.4v-.1M96.2 228.5v-.1"/>
<path d="M96.2 228.6v-.1M96.2 228.7v-.1M96.2 228.8v-.1M96.2 228.9v-.1M96.2 229v-.1M96.2 229.1v-.1M96.2 229.2v-.1M96.2 229.3v-.1M96.2 229.2v.1M96.2 229.1v.1M96.2 229v.1M96.2 228.9v.1"/>
<path d="M96.2 228.8v.1M96.2 228.7v.1M96.2 228.6v.1M96.2 228.5v.1M96.2 228.4v.1M96.2 228.3v.1M96.2 228.2v.1M96.2 228.1v.1M96.2 228v.1M96.2 227.9v.1M96.2 227.8v.1M96.2 227.7v.1"/>
<path d="M96.2 227.6v.1M96.2 227.5v.1M96.2 227.4v.1M96.2 227.4v-2.7M96.2 230.9v-.1M96.2 231v-.1M96.2 231.1v-.1M96.2 231.2v-.1M96.2 231.3v-.1M96.2 231.4v-.1M96.2 231.5v-.1M96.2 231.6v-.1"/>
<path d="M96.2 231.7v-.1M96.2 231.8v-.1M96.2 231.9v-.1M96.2 232v-.1M96.2 232.1v-.1M96.2 232.2v-.1M96.2 232.4v-.2M96.2 232.5v-.1M96.2 232.6v-.1M96.2 232.7v-.1M96.2 232.8v-.1M96.2 232.9v-.1"/>
<path d="M96.2 233v-.1M96.2 233.1v-.1M96.2 233.2v-.1M96.2 233.3v-.1M96.2 233.4v-.1M96.2 233.5v-.1M96.2 233.6v-.1M96.2 233.7v-.1M96.2 233.8v-.1M96.2 233.9v-.1M96.2 234v-.1M96.2 234.1v-.1"/>
<path d="M96.2 234.2v-.1M96.2 234.3v-.1M96.2 234.4v-.1M96.2 234.5v-.1M96.2 234.6v-.1M96.2 234.7v-.1M96.2 234.8v-.1M96.2 234.9v-.1M96.2 235v-.1M96.2 235.1v-.1M96.2 235.2v-.1M96.2 235.3v-.1"/>
<path d="M96.2 235.4v-.1M96.2 235.5v-.1M96.2 235.6v-.1M96.2 236.5v-.1M96.2 236.4v-.1M96.2 236.3v-.1M96.2 236.2v-.1M96.2 236.1v-.1M96.2 236v-.1M96.2 235.9v-.1M96.2 235.8v-.1M96.2 235.7v-.1"/>
<path d="M210.2 230.8v.1M210.2 230.8v-6.1M210.2 224.7h6.8M210.2 230.9v.1M210.2 231v.1M210.2 231.1l.1 .1M210.3 231.2v.1M210.3 231.3v.1M210.3 231.4v.1M210.3 231.5v.1M210.3 231.6v.1M210.3 231.7v.1"/>
<path d="M210.3 231.8l.1 .1M210.4 231.9v.1M210.4 232v.1M210.4 232.1v.1M210.4 232.2v.2M210.4 232.4l.1 .1M210.5 232.5v.1M210.5 232.6v.1M210.5 232.7l.1 .1M210.6 232.8v.1M210.6 232.9v.1M210.6 233l.1 .1"/>
<path d="M210.7 233.1v.1M210.7 233.2h.1M210.8 233.2v.1M210.8 233.3l.1 .1M210.9 233.4v.1M210.9 233.5l.1 .1M211 233.6v.1M211 233.7l.1 .1M211.1 233.8v.1M211.1 233.9l.1 .1M211.2 234v.1M211.2 234.1l.1 .1"/>
<path d="M211.3 234.2v.1M211.3 234.3h.1M211.4 234.3l.1 .1M211.5 234.4v.1M211.5 234.5l.1 .1M211.6 234.6l.1 .1M211.7 234.7v.1M211.7 234.8h.1M211.8 234.8l.1 .1M211.9 234.9v.1M211.9 235l.1 .1M212 235.1h.1"/>
<path d="M212.1 235.1l.1 .1M212.2 235.2l.1 .1M212.3 235.3v.1M212.3 235.4h.1M212.4 235.4l.1 .1M212.5 235.5l.1 .1M212.8 235.7v.1M212.8 235.8h.1M213 235.8v.1M213.1 236h.1M213.2 236h.1M213.3 236l.1 .1"/>
<path d="M213.4 236.1h.1M213.5 236.1l.1 .1M213.6 236.2h.1M213.7 236.2v.1M213.7 236.3h.1M213.8 236.3l.1 .1M213.9 236.4h.1M214 236.4h.1M214.1 236.4l.1 .1M214.2 236.5h.1M214.3 236.5l.1 .1M214.4 236.6h.1"/>
<path d="M214.5 236.6h.1M214.6 236.6h.1M214.7 236.6l.1 .1M214.8 236.7h.1M214.9 236.7h.2M215.1 236.7h.1M215.2 236.7l.1 .1M215.3 236.8h.1M215.4 236.8h.1M215.5 236.8h.1M215.6 236.8h.1M215.7 236.8h.1"/>
<path d="M215.8 236.8h.1M215.9 236.8h.1M216 236.8h.1M216.1 236.8l.1 .1M216.2 236.9h.1M216.3 236.9h21.6M217 227.4v.1M217 227.4v-2.7M217 227.5v.1M217 227.6v.1M217 227.7v.1M217 227.8v.1"/>
<path d="M217 227.9l.1 .1M217.1 228v.1M217.1 228.1v.1M217.1 228.2v.1M217.1 228.3h.1M217.2 228.3v.1M217.2 228.4v.1M217.2 228.5l.1 .1M217.3 228.6v.1M217.3 228.7l.1 .1M217.4 228.8v.1M217.4 228.9h.1"/>
<path d="M217.5 228.9v.1M217.5 229l.1 .1M217.6 229.1l.1 .1M217.7 229.2v.1M217.7 229.3h.1M217.8 229.3l.1 .1M217.9 229.4l.1 .1M218 229.5l.1 .1M218.1 229.6h.1M218.2 229.6v.1M218.2 229.7h.1M218.3 229.7l.1 .1"/>
<path d="M218.4 229.8h.1M218.5 229.8l.1 .1M218.6 229.9h.1M218.7 229.9h.1M218.8 229.9v.1M218.8 230h.1M218.9 230h.1M219 230h.1M219.1 230l.1 .1M219.2 230.1h.1M219.3 230.1h.1M219.4 230.1h.1"/>
<path d="M219.5 230.1h.1M219.6 230.1h.1M219.7 230.1h13.5M233.2 230.1h.1M233.3 230.1h.1M233.4 230.1h.1M233.5 230.1h.1M233.6 230.1h.1M233.7 230.1l.1-.1M233.8 230h.1M233.9 230h.1M234 230h.1"/>
<path d="M234.1 230v-.1M234.1 229.9h.1M234.2 229.9h.1M234.3 229.9l.1-.1M234.4 229.8h.1M234.5 229.8v-.1M234.5 229.7h.1M234.6 229.7h.1M234.7 229.7v-.1M234.7 229.6h.1M234.8 229.6l.1-.1M234.9 229.5l.1-.1"/>
<path d="M235 229.4l.1-.1M235.1 229.3l.1-.1M235.2 229.2l.1-.1M235.3 229.1v-.1M235.3 229h.1M235.4 229v-.1M235.4 228.9h.1M235.5 228.9v-.1M235.5 228.8l.1-.1M235.6 228.7v-.1M235.6 228.6v-.1M235.6 228.5h.1"/>
<path d="M235.7 228.5v-.1M235.7 228.4v-.1M235.7 228.3l.1-.1M235.8 228.2v-.1M235.8 228.1v-.1M235.8 228v-.1M235.8 227.9h.1M235.9 227.9v-.1M235.9 227.8v-.1M235.9 227.7v-.1M235.9 227.6v-.1M235.9 227.5v-.1"/>
<path d="M235.9 227.4v-58.9M237.9 236.9h.1M238 236.9l.1-.1M238.1 236.8h.1M238.2 236.8h.1M238.3 236.8h.1M238.4 236.8h.2M238.6 236.8h.1M238.7 236.8h.1M238.8 236.8h.1M238.9 236.8h.1M239 236.8l.1-.1"/>
<path d="M239.1 236.7h.1M239.2 236.7h.1M239.3 236.7h.1M239.4 236.7l.1-.1M239.5 236.6h.1M239.6 236.6h.1M239.7 236.6h.1M239.8 236.6l.1-.1M239.9 236.5h.1M240 236.5l.1-.1M240.1 236.4h.1M240.2 236.4h.1"/>
<path d="M240.3 236.4l.1-.1M240.4 236.3h.1M240.5 236.3l.1-.1M240.6 236.2h.1M240.7 236.2l.1-.1M240.8 236.1h.1M240.9 236.1l.1-.1M241 236h.1M241.3 235.8h.1M241.4 235.8l.1-.1M241.7 235.6v-.1M241.7 235.5l.1-.1"/>
<path d="M241.8 235.4h.1M241.9 235.4l.1-.1M242 235.3l.1-.1M242.1 235.2v-.1M242.1 235.1h.1M242.2 235.1l.1-.1M242.3 235l.1-.1M242.4 234.9v-.1M242.4 234.8h.1M242.5 234.8l.1-.1M242.6 234.7v-.1M242.6 234.6l.1-.1"/>
<path d="M242.7 234.5l.1-.1M242.8 234.4v-.1M242.8 234.3h.1M242.9 234.3l.1-.1M243 234.2v-.1M243 234.1l.1-.1M243.1 234v-.1M243.1 233.9l.1-.1M243.2 233.8v-.1M243.2 233.7l.1-.1M243.3 233.6v-.1M243.3 233.5l.1-.1"/>
<path d="M243.4 233.4v-.1M243.4 233.3l.1-.1M243.5 233.2v-.1M243.5 233.1l.1-.1M243.6 233v-.1M243.6 232.9l.1-.1M243.7 232.8v-.1M243.7 232.7v-.1M243.7 232.6l.1-.1M243.8 232.5v-.1M243.8 232.4v-.2M243.8 232.2v-.1"/>
<path d="M243.8 232.1l.1-.1M243.9 232v-.1M243.9 231.9v-.1M243.9 231.8v-.1M243.9 231.7v-.1M243.9 231.6v-.1M243.9 231.5l.1-.1M244 231.4v-.1M244 231.3v-.1M244 231.2v-.1M244 231.1v-.1M244 231v-.1"/>
<path d="M244 230.9v-.1M244 230.8v-27.7"/>
</g>
<text font-size="4.3" x="15" y="18">CLASS 02 / PEGBOARD PLIERS HOLDER</text>
<text font-size="3.6" x="357" y="280">03 / 04</text>
<g font-size="3.4">
<text x="388.4" y="17">REVIEW A</text>
<text x="15" y="26">03 PART 2 / POST, BACKPLATE AND HOOK</text>
</g>
<g font-size="2.8">
<text x="81.8" y="82">35.20</text>
<text x="90.3" y="112.3">4.70</text>
<text x="81.8" y="195">62.00</text>
<text x="202.2" y="195">62.00</text>
<text x="90.3" y="243.4">4.70</text>
<text x="230.5" y="243.4">35.20</text>
<text x="230" y="280">THIRD ANGLE</text>
<text x="300" y="280">A3 / AS SHOWN</text>
</g>
<g font-size="2.7">
<text x="83.8" y="120.8">TOP</text>
<text x="91.6" y="120.8">/</text>
<text x="94.7" y="120.8">1.35:1</text>
<text x="310.3" y="146.2">ISO</text>
<text x="317.2" y="146.2">/</text>
<text x="320.2" y="146.2">1.25:1</text>
<text x="82" y="251.9">FRONT</text>
<text x="93.5" y="251.9">/</text>
<text x="96.5" y="251.9">1.35:1</text>
<text x="223.4" y="251.9">RIGHT</text>
<text x="234.1" y="251.9">/</text>
<text x="237.1" y="251.9">1.35:1</text>
<text x="13" y="272">SOURCE: FINAL PRINT STL / DIMENSIONS IN mm</text>
</g>
<text font-size="2.6" x="391.7" y="24">2026-11-23</text>
<g font-size="2.5">
<text x="302" y="174">Mesh envelope: approximately 4.70 x 35.20 x 62.00.</text>
<text x="302" y="182">Small mesh deviations are retained in linework, dimensions</text>
<text x="302" y="187">round to 0.01.</text>
<text x="302" y="195">Pin section: 4.70 x 4.40 at Z=12.00; see sheet 04.</text>
<text x="13" y="279">Mesh-derived review drawing; not a Fusion associative drawing.</text>
</g>
<text font-size="2.4" x="13" y="285">Nominal dimensions shown. Printed-part tolerances are not assigned.</text>
<g font-size="2.3">
<text x="230" y="272">PROJECTION</text>
<text x="300" y="272">FORMAT / SCALE</text>
<text x="357" y="272">SHEET</text>
</g>
</svg>
